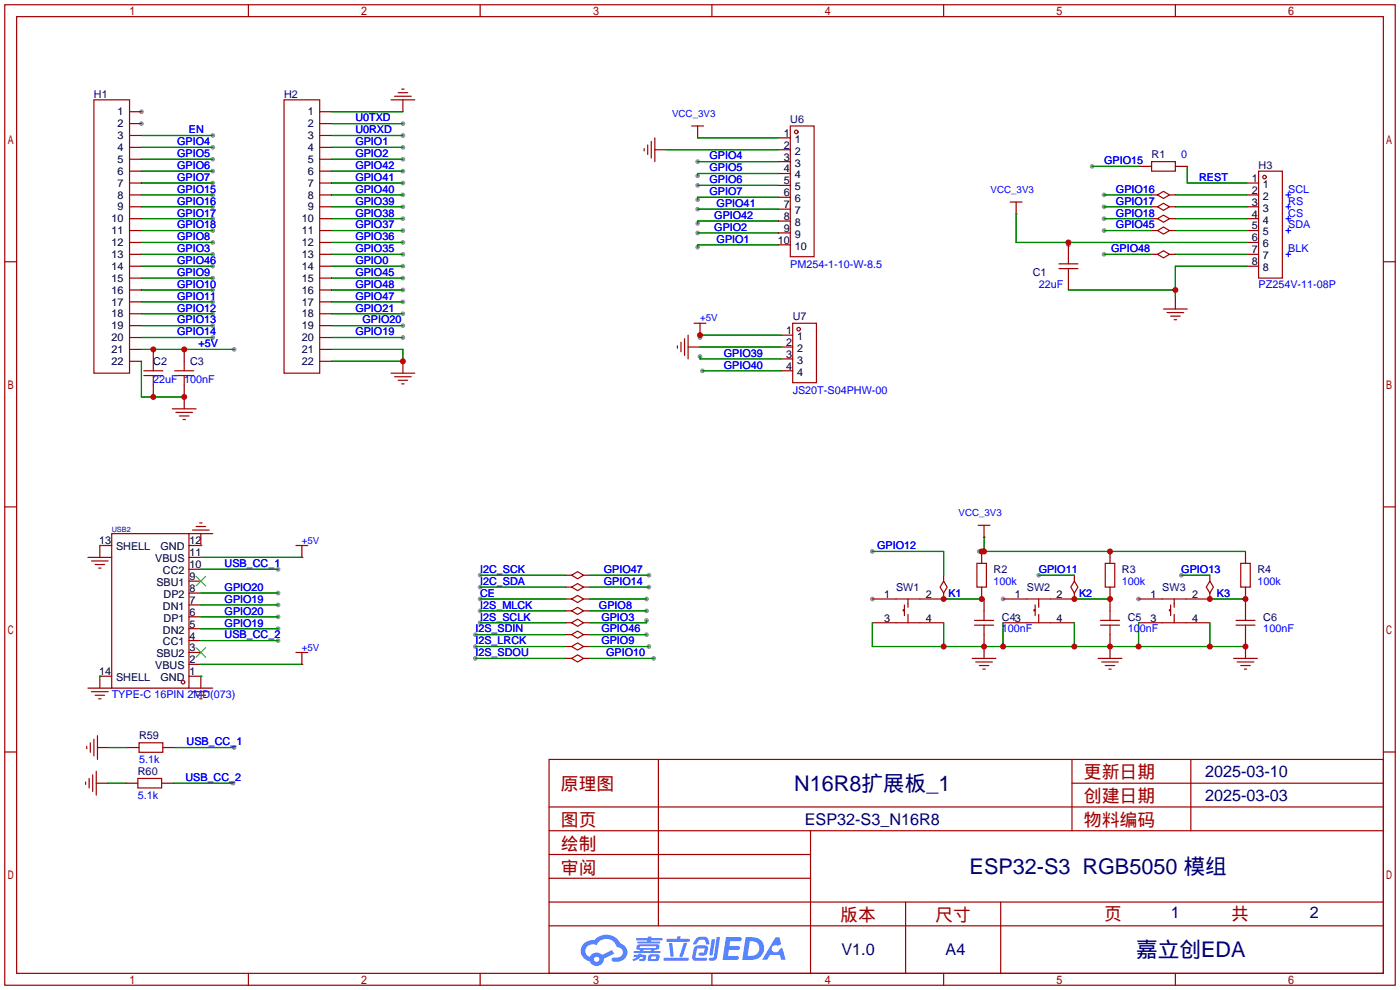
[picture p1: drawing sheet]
<svg xmlns="http://www.w3.org/2000/svg" width="299mm" height="212mm" viewBox="0 0 299 212" stroke-linecap="round" stroke-linejoin="round" font-family="sans-serif">
<g fill="#999">
<circle cx="30.2" cy="23.9" r=".51"/>
<circle cx="30.2" cy="26.4" r=".51"/>
<circle cx="186.4" cy="128" r=".51"/>
<circle cx="214.4" cy="128" r=".51"/>
<circle cx="243.3" cy="128" r=".51"/>
<circle cx="86.1" cy="72.1" r=".51"/>
<circle cx="86.1" cy="69.6" r=".51"/>
<circle cx="86.1" cy="67.1" r=".51"/>
<circle cx="86.1" cy="64.5" r=".51"/>
<circle cx="86.1" cy="62" r=".51"/>
<circle cx="86.1" cy="59.4" r=".51"/>
<circle cx="86.1" cy="56.9" r=".51"/>
<circle cx="86.1" cy="54.4" r=".51"/>
<circle cx="86.1" cy="51.8" r=".51"/>
<circle cx="86.1" cy="49.3" r=".51"/>
<circle cx="86.1" cy="46.7" r=".51"/>
<circle cx="86.1" cy="44.2" r=".51"/>
<circle cx="86.1" cy="41.7" r=".51"/>
<circle cx="86.1" cy="39.1" r=".51"/>
<circle cx="86.1" cy="36.6" r=".51"/>
<circle cx="86.1" cy="34" r=".51"/>
<circle cx="86.1" cy="31.5" r=".51"/>
<circle cx="86.1" cy="29" r=".51"/>
<circle cx="86.1" cy="26.4" r=".51"/>
<circle cx="45.5" cy="72.1" r=".51"/>
<circle cx="45.5" cy="69.6" r=".51"/>
<circle cx="45.5" cy="67.1" r=".51"/>
<circle cx="45.5" cy="64.5" r=".51"/>
<circle cx="45.5" cy="62" r=".51"/>
<circle cx="45.5" cy="59.4" r=".51"/>
<circle cx="45.5" cy="56.9" r=".51"/>
<circle cx="45.5" cy="54.4" r=".51"/>
<circle cx="45.5" cy="51.8" r=".51"/>
<circle cx="45.5" cy="49.3" r=".51"/>
<circle cx="45.5" cy="46.7" r=".51"/>
<circle cx="45.5" cy="44.2" r=".51"/>
<circle cx="45.5" cy="41.7" r=".51"/>
<circle cx="45.5" cy="39.1" r=".51"/>
<circle cx="45.5" cy="36.6" r=".51"/>
<circle cx="45.5" cy="34" r=".51"/>
<circle cx="45.5" cy="31.5" r=".51"/>
<circle cx="45.5" cy="29" r=".51"/>
<circle cx="209.3" cy="117.9" r=".51"/>
<circle cx="50" cy="74.7" r=".51"/>
<circle cx="252.5" cy="122.9" r=".51"/>
<circle cx="222" cy="122.9" r=".51"/>
<circle cx="186.4" cy="117.9" r=".51"/>
<circle cx="236" cy="54.4" r=".51"/>
<circle cx="236" cy="49.3" r=".51"/>
<circle cx="236" cy="46.7" r=".51"/>
<circle cx="236" cy="44.2" r=".51"/>
<circle cx="236" cy="41.7" r=".51"/>
<circle cx="233.4" cy="35.6" r=".51"/>
<circle cx="228.3" cy="52.3" r=".51"/>
<circle cx="149.1" cy="34.5" r=".51"/>
<circle cx="149.1" cy="37.6" r=".51"/>
<circle cx="149.1" cy="39.6" r=".51"/>
<circle cx="149.1" cy="42.7" r=".51"/>
<circle cx="149.1" cy="44.7" r=".51"/>
<circle cx="149.1" cy="47.8" r=".51"/>
<circle cx="149.1" cy="49.8" r=".51"/>
<circle cx="149.1" cy="52.8" r=".51"/>
<circle cx="149.6" cy="72.1" r=".51"/>
<circle cx="149.6" cy="76.2" r=".51"/>
<circle cx="150.1" cy="79.2" r=".51"/>
<circle cx="59.4" cy="126.7" r=".51"/>
<circle cx="59.4" cy="129.3" r=".51"/>
<circle cx="59.4" cy="131.8" r=".51"/>
<circle cx="59.4" cy="134.4" r=".51"/>
<circle cx="59.4" cy="121.7" r=".51"/>
<circle cx="59.4" cy="136.9" r=".51"/>
<circle cx="50" cy="159.8" r=".51"/>
<circle cx="49.8" cy="167.4" r=".51"/>
<circle cx="102.6" cy="133.1" r=".51"/>
<circle cx="102.6" cy="128" r=".51"/>
<circle cx="102.6" cy="125.5" r=".51"/>
<circle cx="102.6" cy="122.9" r=".51"/>
<circle cx="102.6" cy="130.6" r=".51"/>
<circle cx="101.6" cy="135.6" r=".51"/>
<circle cx="101.6" cy="138.2" r=".51"/>
<circle cx="101.6" cy="140.7" r=".51"/>
<circle cx="138.7" cy="122.9" r=".51"/>
<circle cx="138.7" cy="125.5" r=".51"/>
<circle cx="138.2" cy="128" r=".51"/>
<circle cx="138.2" cy="130.6" r=".51"/>
<circle cx="138.2" cy="132.6" r=".51"/>
<circle cx="138.7" cy="138.2" r=".51"/>
<circle cx="139.7" cy="140.7" r=".51"/>
<circle cx="138.2" cy="135.6" r=".51"/>
</g>
<g fill="none" stroke="#a10000" stroke-width=".25">
<path d="M1 1h297.2v209.6h-297.2zM3.6 3.6h292.1v204.4h-292.1zM53.1 1v2.6M102.6 1v2.6M152.1 1v2.6M201.7 1v2.6M251.2 1v2.6M1 55.9h2.6M295.7 55.9h2.5M1 108.3h2.6M295.7 108.3h2.5M1 160.7h2.6"/>
<path d="M117.3 162.3h178.4v45.7h-178.4zM117.3 177.5h178.4M117.3 172.5h178.4M140.7 162.3v35.6M173.2 177.5v30.5M229.1 162.3v15.2M229.1 167.4h66.6M254.5 162.3v15.2M295.7 160.7h2.5M117.3 182.6h55.9M117.3 197.9h178.4M117.3 192.8h178.4"/>
<path d="M117.3 187.7h55.9M193.5 192.8v15.2M213.9 192.8v15.2M53.1 208v2.6M102.6 208v2.6M152.1 208v2.6M201.7 208v2.6M251.2 208v2.6"/>
</g>
<g fill="#5487ff">
<path d="M155.2 200.3h2.6a.48 .48 0 0 1 .7 .4 .48 .48 0 0 1-.6 .4h-1.8l-.2 1.1h1.9a.43 .43 0 0 1 .4 .4 .43 .43 0 0 1-.5 .4h-1.9l-.2 1.3h1.7a.45 .45 0 0 1 .5 .2 .45 .45 0 0 1-.1 .6h-3.3z"/>
<path d="M165.7 200.3h.9l.4 1.5-.8 .3a.84 .84 0 0 0-1.2 .3 .84 .84 0 0 0 .4 1.1 .84 .84 0 0 0 1.1-.4l.1-.2 .6-.3 .7 2.5h-1l-.2-1h-2.1l-.6 1h-1.1z"/>
<path d="M152.1 200.8h.7l-.5 3.1a.36 .36 0 0 1-.3 .3 .36 .36 0 0 1-.4-.3z"/>
<path d="M153.2 200.2h.7l-.6 4.3a1.13 1.13 0 0 1-1.8 .6l.2-.4h.7l.2-.2z"/>
<path d="M148.9 200.6l.6-.4h1a.77 .77 0 0 1 .9 .5l.3 1-.2 .2h-.5l-.3-.9-.2-.2-1 .1-.7 1-.6-.1-.1-.2z"/>
<path d="M148.4 202.4l.6-.3h1.7a.81 .81 0 0 1 .7 .5 .81 .81 0 0 1-.2 .8 .81 .81 0 0 1-.9 .8h-.7a.32 .32 0 0 1-.3-.3 .32 .32 0 0 1 .4-.3h.7l.2-.9-1.6 .1-.4 1.8 2.2 .1a.32 .32 0 0 1 .3 .4 .32 .32 0 0 1-.4 .2h-2.2l-.5-.3-.1-.5z"/>
<path d="M141.9 204.7h5a.33 .33 0 0 1 .3 .3 .33 .33 0 0 1-.3 .3h-4.9l-.2-.1z"/>
<path d="M146.1 201.5h.8l-.7 2a.98 .98 0 0 1-.7 1.1l-.3-.3z"/>
<path d="M143 201.6h.7l.3 2.5a.34 .34 0 0 1-.3 .4 .34 .34 0 0 1-.4-.3z"/>
<path d="M142.5 200.7h2.1l.3-.6h.6l-.1 .6h1.7a.32 .32 0 0 1 .4 .3 .32 .32 0 0 1-.4 .3h-4.5l-.2-.2z"/>
<path d="M135.5 204.1h.9l.1-.3h.6v.3h.8a.82 .82 0 0 1-.5 1.3h-.8v-.4l.7-.1 .1-.3a.68 .68 0 0 0-1 .4l-1.1 .4-.1-.4 .9-.5h-.7z"/>
<path d="M136 200.5h2.4l.1-.3h.7v.3h2.2l.2 .3-.2 .2h-2.3v.2h1.8l.2 .3-.2 .1h-4.5l-.1-.4h2l.1-.2h-2.3l-.1-.2z"/>
<path d="M159.4 200.3l-.8 4.9h1.7a2.5 2.5 0 0 0 3-2.5 2.5 2.5 0 0 0-3.1-2.4zM160.3 201.1a1.61 1.61 0 0 1 2 1.5 1.61 1.61 0 0 1-1.8 1.7h-.7z"/>
<path d="M136.2 202a.55 .55 0 0 0-.2 .8 .55 .55 0 0 0 .7 .2l.1 .3h-1.3v.3l5.4 .1 .3-.2-.2-.2h-1.2l.2-.3a.7 .7 0 0 0 .8-.3 .7 .7 0 0 0 0-.8l-4.2-.1zM136.8 202.3l3.3-.1 .1 .1-.2 .3h-3.2zM137.5 203h1.7l-.2 .3h-1.4z"/>
<path d="M138.6 204.2a1.05 1.05 0 0 0 0 1.2 2.91 2.91 0 0 0 2.2-.2 .98 .98 0 0 0 0-1.2h-1.6zM139.2 204.5l.9-.1 .1 .4-.2 .2-.8-.1z"/>
<path d="M124.9 201.6a2.23 2.23 0 0 0-.7 2.3 2.23 2.23 0 0 0 1.8 1.6 1.58 1.58 0 0 0 1.8 .9 1.58 1.58 0 0 0 1.3-1.5l2.2-1.1-.5-.7-2.1 1a1.65 1.65 0 0 0-2.7 .4 1.45 1.45 0 0 1-.8-1.9 1.45 1.45 0 0 1 2-.7l.3 .1a2.3 2.3 0 0 1 2.3-1.3 2.3 2.3 0 0 1 2 1.7 1.12 1.12 0 0 1 1.3 1 1.12 1.12 0 0 1-1.1 1.2h-.7a.45 .45 0 0 0-.6 .4 .45 .45 0 0 0 .5 .5 2.21 2.21 0 0 0 2.2-.5 2.21 2.21 0 0 0 .5-2.3 2.13 2.13 0 0 0-1.3-1.1 3.3 3.3 0 0 0-5.6-.7l-1.1 .1zM127 205a.57 .57 0 0 1 1.1 0 .57 .57 0 0 1-1.1 0z"/>
</g>
<g fill="none" stroke="#008700" stroke-width=".25">
<path d="M30.2 39.1h15.3M30.2 36.6h15.3M30.2 34h15.3M30.2 31.5h15.3M30.2 29h15.3M70.9 39.1h15.2M70.9 36.6h15.2M70.9 34h15.2M70.9 31.5h15.2M70.9 29h15.2M70.9 26.4h15.2M70.9 23.9h15.2"/>
<path d="M142.5 32h23.9M149.1 34.5h17.3M149.1 39.6h17.3M149.1 29.5h17.3M166.4 37.1h-17.3v.5M233.4 35.6h10.2M253.7 35.6v3.5h12.7M30.2 59.4h15.3M30.2 56.9h15.3M30.2 54.4h15.3M30.2 51.8h15.3M30.2 49.3h15.3"/>
<path d="M30.2 46.7h15.3M30.2 44.2h15.3M30.2 41.7h15.3M70.9 59.4h15.2M70.9 56.9h15.2M70.9 54.4h15.2M70.9 51.8h15.2M70.9 49.3h15.2M70.9 46.7h15.2M70.9 44.2h15.2M70.9 41.7h15.2M149.1 44.7h17.3"/>
<path d="M149.1 49.8h17.3M166.4 42.2h-17.3v.5M166.4 47.2h-17.3v.6M166.4 52.3h-17.3v.5M217.2 45.7v6.1h49.2M228.3 51.8v.5M236 54.4h10.1M236 49.3h10.1M236 46.7h10.1M236 44.2h10.1M236 41.7h10.1M251.2 54.4h15.2"/>
<path d="M251.2 49.3h15.2M251.2 46.7h15.2M251.2 44.2h15.2M251.2 41.7h15.2M266.4 56.9h-15.2v6.6M30.2 74.7h19.8M30.2 72.1h15.3M30.2 69.6h15.3M30.2 67.1h15.3M30.2 64.5h15.3M30.2 62h15.3M30.2 77.2v7.6h9.2"/>
<path d="M70.9 74.7h15.2v2.5h-15.2M70.9 72.1h15.2M70.9 69.6h15.2M70.9 67.1h15.2M70.9 64.5h15.2M70.9 62h15.2M149.6 76.2v.5h17.3M149.6 74.2h17.3M150.1 79.2h16.8M166.9 71.6h-17.3v.5M228.3 62h22.9M21.3 116.6h.1"/>
<path d="M42.9 116.6h.1M42.9 119.1h21.6M186.4 117.9h15.3v5M209.3 117.9h56.9M210.4 114.8l-.1 3.1M42.9 126.7h16.5M42.9 129.3h16.5M42.9 131.8h16.5M42.9 134.4h16.5M42.9 121.7h16.5M42.9 136.9h16.5M101.6 138.2h19.3"/>
<path d="M101.6 135.6h19.3M102.6 128h18.3M102.6 122.9h18.3M102.6 133.1h18.3M102.6 125.5h18.3M102.6 130.6h18.3M126 138.2h12.7M126 128h12.2M126 122.9h12.7M126 125.5h12.7M126 130.6h12.2M126 135.6h12.2"/>
<path d="M138.2 132.6v.5h-12.2M186.4 133.1v5.1h79.8M201.7 133.1v5.1M201.7 128h8.6M214.4 133.1v5.1M222 122.9h7.6M229.6 133.1v5.1M229.6 128h7.6M243.3 133.1v5.1M252.5 122.9h6.1M258.6 133.1v5.1M258.6 128h7.6"/>
<path d="M21.3 144.5h.1M23.4 159.8h3.8M37.3 159.8h12.7M42.9 144.5h.1M42.9 142h21.6M101.6 140.7h19.3M126 140.7h13.7M23.1 167.4h3.8M37.1 167.4h12.7"/>
</g>
<g fill="none" stroke="#870000" stroke-width=".25">
<path d="M27.7 23.9h2.5M27.7 26.4h2.5M27.7 29h2.5M27.7 31.5h2.5M27.7 34h2.5M27.7 36.6h2.5M27.7 39.1h2.5M68.3 23.9h2.6M68.3 26.4h2.6M68.3 29h2.6M68.3 31.5h2.6M68.3 34h2.6"/>
<path d="M68.3 36.6h2.6M68.3 39.1h2.6M86.1 21.3v2.6M140 32h2.5M149.1 29.5h.1M166.4 29.5h2.5M166.4 32h2.5M166.4 34.5h2.5M166.4 37.1h2.5M166.4 39.6h2.5M243.6 35.6h2.5M251.2 35.6h2.5"/>
<path d="M266.4 39.1h2.6M27.7 41.7h2.5M27.7 44.2h2.5M27.7 46.7h2.5M27.7 49.3h2.5M27.7 51.8h2.5M27.7 54.4h2.5M27.7 56.9h2.5M27.7 59.4h2.5M68.3 41.7h2.6M68.3 44.2h2.6M68.3 46.7h2.6"/>
<path d="M68.3 49.3h2.6M68.3 51.8h2.6M68.3 54.4h2.6M68.3 56.9h2.6M68.3 59.4h2.6M166.4 42.2h2.5M166.4 44.7h2.5M166.4 47.2h2.5M166.4 49.8h2.5M166.4 52.3h2.5M217.2 45.7h.1M228.3 51.8v2.6"/>
<path d="M228.3 59.4v2.6M246.1 41.7h1.3M246.1 44.2h1.3M246.1 46.7h1.3M246.1 49.3h1.3M246.1 54.4h1.3M249.9 41.7h1.3M249.9 44.2h1.3M249.9 46.7h1.3M249.9 49.3h1.3M249.9 54.4h1.3M266.4 41.7h2.6"/>
<path d="M266.4 44.2h2.6M266.4 46.7h2.6M266.4 49.3h2.6M266.4 51.8h2.6M266.4 54.4h2.6M266.4 56.9h2.6M27.7 62h2.5M27.7 64.5h2.5M27.7 67.1h2.5M27.7 69.6h2.5M27.7 72.1h2.5M27.7 74.7h2.5"/>
<path d="M27.7 77.2h2.5M32.8 74.7v2.5M39.4 74.7v2.5M68.3 62h2.6M68.3 64.5h2.6M68.3 67.1h2.6M68.3 69.6h2.6M68.3 72.1h2.6M68.3 74.7h2.6M68.3 77.2h2.6M86.1 77.2v2.6M147.1 74.2h2.5"/>
<path d="M149.6 71.6h.1M166.9 71.6h2.5M166.9 74.2h2.5M166.9 76.7h2.5M166.9 79.2h2.5M251.2 63.5v2.5M32.8 82.3v2.5M39.4 82.3v5.1M23.9 116.6h-2.6v2.5M40.4 119.1h2.5M42.9 114v2.6h-2.5M64.5 119.1h.1"/>
<path d="M209.8 117.9v2.5M210.3 114.8h.1M237.2 117.9v2.5M266.2 117.9v2.5M40.4 139.4h2.5M40.4 136.9h2.5M40.4 134.4h2.5M40.4 131.8h2.5M40.4 129.3h2.5M40.4 126.7h2.5M40.4 124.2h2.5M40.4 121.7h2.5"/>
<path d="M120.9 128h1.3M120.9 133.1h1.3M120.9 122.9h1.3M120.9 125.5h1.3M120.9 130.6h1.3M120.9 135.6h1.3M120.9 138.2h1.3M124.7 128h1.3M124.7 133.1h1.3M124.7 122.9h1.3M124.7 125.5h1.3M124.7 130.6h1.3"/>
<path d="M124.7 135.6h1.3M124.7 138.2h1.3M186.4 128h5.1M186.4 133.1h5.1M196.6 133.1h5.1M201.7 126.7v1.3h-5.1M201.7 122.9v1.3M209.8 125.5v2.5M210.3 128v2.6M210.3 135.6v5.1M214.4 128h5.1M214.4 133.1h5.1"/>
<path d="M224.5 133.1h5.1M229.6 126.7v1.3h-5.1M229.6 122.9v1.3M237.2 125.5v5.1M237.2 135.6v5.1M243.3 128h5.1M243.3 133.1h5.1M253.5 133.1h5.1M258.6 126.7v1.3h-5.1M258.6 122.9v1.3M266.2 125.5v5.1M266.2 135.6v5.1"/>
<path d="M20.8 159.8h2.6M23.9 144.5h-2.6v2.6M27.2 159.8h2.5M34.8 159.8h2.5M40.4 144.5h2.5v2.6M40.4 142h2.5M64.5 142h.1M120.9 140.7h1.3M124.7 140.7h1.3M20.6 167.4h2.5M26.9 167.4h2.6M34.5 167.4h2.6"/>
</g>
<g fill="none" stroke="#a10000" stroke-width=".25">
<path d="M85.1 19.8h2M85.9 19.1h.5M20.1 21.3h7.6v58.5h-7.6zM60.7 21.3h7.6v58.5h-7.6zM83.6 21.3h5M84.3 20.6h3.6M137.7 31.8v.5M138.4 31v2M139.2 30.2v3.6M140 29.5v5M147.8 26.9h2.6M149.1 26.9v2.6"/>
<path d="M168.9 26.9h5.1v28h-5.1zM246.1 34.5h5.1v2.1h-5.1zM269 36.6h5.1v22.8h-5.1zM215.9 43.2h2.5M217.2 43.2v2.5M226.3 57.4h4.1M226.3 56.4h4.1M228.3 54.4v2M228.3 57.4v2M247.4 54.4l1.3-.8 1.2 .8-1.2 .7zM247.4 49.3l1.3-.8 1.2 .8-1.2 .7zM247.4 46.7l1.3-.7 1.2 .7-1.2 .8z"/>
<path d="M247.4 44.2l1.3-.8 1.2 .8-1.2 .8zM247.4 41.7l1.3-.8 1.2 .8-1.2 .7zM30.7 79.2h4.1M32.8 77.2v2M37.3 79.2h4.1M39.4 77.2v2M83.6 79.8h5M144.8 73.9v.5M145.5 73.2v2M146.3 72.4v3.5M147.1 71.6v5.1M148.3 69.1h2.6"/>
<path d="M149.6 69.1v2.5M169.4 69.1h5.1v12.7h-5.1zM248.7 66h5M249.4 66.8h3.6M250.2 67.6h2M251 68.3h.5M30.7 80.3h4.1M32.8 80.3v2M36.8 87.4h5.1M37.3 80.3h4.1M37.6 88.1h3.5M38.4 88.9h2"/>
<path d="M39.1 89.7h.5M39.4 80.3v2M84.3 80.5h3.6M85.1 81.3h2M85.9 82h.5M18.8 119.1h5.1M19.6 119.9h3.5M23.9 114h16.5v33.1h-16.5zM40.4 114h5.1M41.1 113.3h3.6M41.9 112.5h2M42.7 111.8h.5"/>
<path d="M63.2 116.6h2.6M64.5 116.6v2.5M209 112.3h2.6M210.3 112.3v2.5M20.3 120.6h2.1M21.1 121.4h.5M63.2 139.4h2.6M64.5 139.4v2.6M122.2 122.9l1.2-.7 1.3 .7-1.3 .8zM122.2 125.5l1.2-.8 1.3 .8-1.3 .7zM122.2 128l1.2-.7 1.3 .7-1.3 .8zM122.2 130.6l1.2-.8 1.3 .8-1.3 .7z"/>
<path d="M122.2 133.1l1.2-.8 1.3 .8-1.3 .8zM122.2 135.6l1.2-.7 1.3 .7-1.3 .8zM122.2 138.2l1.2-.8 1.3 .8-1.3 .7zM191.5 128h5.1M191.5 133.1h5.1M193.3 130.3h-.3v.3h.3M193.3 129.3v2.3M194.1 128v1.8M194.1 131.3v1.8M201.7 124.2l.7 1.3-.7 1.2-.8-1.2zM208.3 133.6h4M208.3 132.6h4"/>
<path d="M208.8 120.4h2v5.1h-2zM210.3 130.6v2M210.3 133.6v2M219.5 128h5M219.5 133.1h5M221.2 130.3h-.2v.3h.2M221.2 129.3v2.3M222 128v1.8M222 131.3v1.8M229.6 124.2l.8 1.3-.8 1.2-.7-1.2zM235.2 133.6h4.1M235.2 132.6h4.1"/>
<path d="M236.2 120.4h2.1v5.1h-2.1zM237.2 130.6v2M237.2 133.6v2M248.4 128h5.1M248.4 133.1h5.1M250.2 130.3h-.3v.3h.3M250.2 129.3v2.3M251 128v1.8M251 131.3v1.8M258.6 124.2l.7 1.3-.7 1.2-.8-1.2zM264.2 133.6h4M264.2 132.6h4"/>
<path d="M265.2 120.4h2v5.1h-2zM266.2 130.6v2M266.2 133.6v2M18.5 159.5v.5M18.8 147.1h5.1M19.3 158.8v2M19.6 147.8h3.5M20.1 158v3.5M20.3 148.6h2.1M20.8 157.2v5.1M21.1 149.4h.5M29.7 158.8h5.1v2h-5.1z"/>
<path d="M40.4 147.1h5.1M41.1 147.8h3.6M41.9 148.6h2M42.7 149.4h.5M122.2 140.7l1.2-.7 1.3 .7-1.3 .8zM207.8 140.7h5.1M208.5 141.5h3.6M209.3 142.2h2M210.1 143h.5M234.7 140.7h5.1M235.5 141.5h3.5M236.2 142.2h2.1"/>
<path d="M237 143h.5M263.7 140.7h5M264.4 141.5h3.6M265.2 142.2h2M265.9 143h.5M18.3 167.1v.5M19 166.4v2M19.8 165.6v3.6M20.6 164.8v5.1M29.5 166.4h5v2h-5z"/>
<circle cx="170.2" cy="28.2" r=".38"/>
<circle cx="270.3" cy="37.8" r=".38"/>
<circle cx="170.7" cy="70.4" r=".38"/>
<circle cx="39.1" cy="145.8" r=".38"/>
</g>
<path d="M41.9 138.4l2 2.1M41.9 123.2l2 2M43.9 138.4l-2 2.1M43.9 123.2l-2 2" fill="none" stroke="#3c3" stroke-width=".25"/>
<path d="M274.8 41.7h1M274.8 44.2h1M274.8 46.7h1M274.8 49.3h1M274.8 54.4h1M275.3 41.1v1.1M275.3 43.7v1M275.3 46.2v1M275.3 48.8v1M275.3 53.8v1.1" fill="none" stroke="#00f" stroke-width=".25"/>
<g fill="#c00">
<circle cx="86.1" cy="77.2" r=".63"/>
<circle cx="32.8" cy="84.8" r=".63"/>
<circle cx="39.4" cy="84.8" r=".63"/>
<circle cx="210.3" cy="138.2" r=".63"/>
<circle cx="201.7" cy="138.2" r=".63"/>
<circle cx="214.4" cy="138.2" r=".63"/>
<circle cx="229.6" cy="138.2" r=".63"/>
<circle cx="237.2" cy="138.2" r=".63"/>
<circle cx="243.3" cy="138.2" r=".63"/>
<circle cx="258.6" cy="138.2" r=".63"/>
<circle cx="266.2" cy="138.2" r=".63"/>
<circle cx="266.2" cy="128" r=".63"/>
<circle cx="258.6" cy="128" r=".63"/>
<circle cx="237.2" cy="128" r=".63"/>
<circle cx="229.6" cy="128" r=".63"/>
<circle cx="209.8" cy="128" r=".63"/>
<circle cx="201.7" cy="128" r=".63"/>
<circle cx="209.8" cy="117.9" r=".63"/>
<circle cx="210.3" cy="117.9" r=".63"/>
<circle cx="237.2" cy="117.9" r=".63"/>
<circle cx="32.8" cy="74.7" r=".63"/>
<circle cx="39.4" cy="74.7" r=".63"/>
<circle cx="251.2" cy="62" r=".63"/>
<circle cx="228.3" cy="51.8" r=".63"/>
<circle cx="149.6" cy="71.6" r=".63"/>
</g>
<g font-size="4.6" fill="#000080">
<text x="169.8" y="169">N16R8扩展板_1</text>
<text x="207.2" y="186.8">ESP32-S3 RGB5050 模组</text>
<text x="242.8" y="204.6">嘉立创EDA</text>
</g>
<g font-size="3.8" fill="#a00000">
<text x="231.6" y="166.4">更新日期</text>
<text x="119.9" y="168.9">原理图</text>
<text x="231.6" y="171.5">创建日期</text>
<text x="119.9" y="176.5">图页</text>
<text x="231.6" y="176.5">物料编码</text>
<text x="119.9" y="181.6">绘制</text>
<text x="119.9" y="186.7">审阅</text>
<text x="179.6" y="196.9">版本</text>
<text x="199.9" y="196.9">尺寸</text>
<text x="236" y="196.6">页</text>
<text x="263.1" y="196.6">共</text>
</g>
<g font-size="3.5" fill="#000080">
<text x="257.6" y="166.1">2025-03-10</text>
<text x="257.6" y="171.1">2025-03-03</text>
<text x="172" y="176.2">ESP32-S3_N16R8</text>
<text x="250.2" y="196.3">1</text>
<text x="280" y="196.3">2</text>
<text x="179.8" y="204.2">V1.0</text>
<text x="202.1" y="204.2">A4</text>
</g>
<g font-size="2.3" fill="#000080">
<text x="20.1" y="20.9">H1</text>
<text x="60.7" y="20.9">H2</text>
<text x="168.9" y="26.2">U6</text>
<text x="246.1" y="33.8">R1</text>
<text x="269" y="36.1">H3</text>
<text x="220.7" y="59">C1</text>
<text x="169.4" y="68.4">U7</text>
<text x="32.8" y="78">C2</text>
<text x="40.6" y="78">C3</text>
<text x="212.3" y="122.5">R2</text>
<text x="239.8" y="122.5">R3</text>
<text x="268.7" y="122.5">R4</text>
<text x="191.5" y="126.3">SW1</text>
<text x="219.5" y="126.3">SW2</text>
<text x="248.4" y="126.3">SW3</text>
<text x="214.1" y="132.6">C43</text>
<text x="241" y="132.6">C5</text>
<text x="270" y="132.6">C6</text>
<text x="29.7" y="158">R59</text>
<text x="29.5" y="165.7">R60</text>
</g>
<g font-size="2.3">
<text x="25.1" y="24.7">1</text>
<text x="25.1" y="27.2">2</text>
<text x="25.1" y="29.7">3</text>
<text x="65.8" y="24.7">1</text>
<text x="65.8" y="27.2">2</text>
<text x="65.8" y="29.7">3</text>
<text x="167.5" y="29.2">1</text>
<text x="25.1" y="32.3">4</text>
<text x="25.1" y="34.8">5</text>
<text x="65.8" y="32.3">4</text>
<text x="65.8" y="34.8">5</text>
<text x="167.5" y="31.8">2</text>
<text x="167.5" y="34.3">3</text>
<text x="169.8" y="30.5">1</text>
<text x="169.8" y="33">2</text>
<text x="169.8" y="35.6">3</text>
<text x="25.1" y="37.4">6</text>
<text x="25.1" y="39.9">7</text>
<text x="65.8" y="37.4">6</text>
<text x="65.8" y="39.9">7</text>
<text x="167.5" y="36.9">4</text>
<text x="167.5" y="39.4">5</text>
<text x="167.5" y="41.9">6</text>
<text x="169.8" y="38.1">4</text>
<text x="169.8" y="40.7">5</text>
<text x="267.6" y="38.9">1</text>
<text x="267.6" y="41.4">2</text>
<text x="269.9" y="40.2">1</text>
<text x="23.8" y="47.5">10</text>
<text x="25.1" y="42.4">8</text>
<text x="25.1" y="45">9</text>
<text x="64.5" y="47.5">10</text>
<text x="65.8" y="42.4">8</text>
<text x="65.8" y="45">9</text>
<text x="167.5" y="44.5">7</text>
<text x="167.5" y="47">8</text>
<text x="169.8" y="43.2">6</text>
<text x="169.8" y="45.7">7</text>
<text x="267.6" y="44">3</text>
<text x="267.6" y="46.5">4</text>
<text x="269.9" y="42.7">2</text>
<text x="269.9" y="45.2">3</text>
<text x="269.9" y="47.8">4</text>
<text x="23.8" y="50.1">11</text>
<text x="23.8" y="52.6">12</text>
<text x="64.5" y="50.1">11</text>
<text x="64.5" y="52.6">12</text>
<text x="166.2" y="52.1">10</text>
<text x="167.5" y="49.6">9</text>
<text x="169.8" y="48.3">8</text>
<text x="169.8" y="50.8">9</text>
<text x="169.8" y="53.4">10</text>
<text x="267.6" y="49">5</text>
<text x="267.6" y="51.6">6</text>
<text x="269.9" y="50.3">5</text>
<text x="269.9" y="52.9">6</text>
<text x="23.8" y="55.1">13</text>
<text x="23.8" y="57.7">14</text>
<text x="64.5" y="55.1">13</text>
<text x="64.5" y="57.7">14</text>
<text x="267.6" y="54.1">7</text>
<text x="267.6" y="56.7">8</text>
<text x="269.9" y="55.4">7</text>
<text x="269.9" y="57.9">8</text>
<text x="23.8" y="60.2">15</text>
<text x="23.8" y="62.8">16</text>
<text x="23.8" y="65.3">17</text>
<text x="64.5" y="60.2">15</text>
<text x="64.5" y="62.8">16</text>
<text x="64.5" y="65.3">17</text>
<text x="23.8" y="67.8">18</text>
<text x="23.8" y="70.4">19</text>
<text x="64.5" y="67.8">18</text>
<text x="64.5" y="70.4">19</text>
<text x="168" y="71.4">1</text>
<text x="23.8" y="72.9">20</text>
<text x="23.8" y="75.5">21</text>
<text x="64.5" y="72.9">20</text>
<text x="64.5" y="75.5">21</text>
<text x="168" y="73.9">2</text>
<text x="168" y="76.5">3</text>
<text x="170.4" y="72.7">1</text>
<text x="170.4" y="75.2">2</text>
<text x="170.4" y="77.7">3</text>
<text x="23.8" y="78">22</text>
<text x="64.5" y="78">22</text>
<text x="168" y="79">4</text>
<text x="170.4" y="80.3">4</text>
<text x="21.2" y="116.4">13</text>
<text x="24.8" y="117.6">SHELL</text>
<text x="34.3" y="117.6">GND</text>
<text x="40.5" y="118.9">11</text>
<text x="40.5" y="116.4">12</text>
<text x="33.2" y="120.2">VBUS</text>
<text x="33.4" y="125.2">SBU1</text>
<text x="34.8" y="122.7">CC2</text>
<text x="40.5" y="124">9</text>
<text x="40.5" y="121.4">10</text>
<text x="34.8" y="130.3">DN1</text>
<text x="35" y="127.8">DP2</text>
<text x="40.5" y="131.6">6</text>
<text x="40.5" y="129.1">7</text>
<text x="40.5" y="126.5">8</text>
<text x="189" y="127.8">1</text>
<text x="197.9" y="127.8">2</text>
<text x="216.9" y="127.8">1</text>
<text x="225.8" y="127.8">2</text>
<text x="245.9" y="127.8">1</text>
<text x="254.8" y="127.8">2</text>
<text x="34.8" y="137.9">CC1</text>
<text x="34.8" y="135.4">DN2</text>
<text x="35" y="132.9">DP1</text>
<text x="40.5" y="136.7">4</text>
<text x="40.5" y="134.1">5</text>
<text x="189" y="132.9">3</text>
<text x="197.9" y="132.9">4</text>
<text x="225.8" y="132.9">4</text>
<text x="245.9" y="132.9">3</text>
<text x="254.8" y="132.9">4</text>
<text x="33.2" y="143">VBUS</text>
<text x="33.4" y="140.5">SBU2</text>
<text x="40.5" y="141.8">2</text>
<text x="40.5" y="139.2">3</text>
<text x="21.2" y="144.3">14</text>
<text x="24.8" y="145.6">SHELL</text>
<text x="34.3" y="145.6">GND</text>
<text x="40.5" y="144.3">1</text>
</g>
<g font-size="2.3" fill="#00f">
<text x="40.4" y="28.5">EN</text>
<text x="75.9" y="28.5">U0RXD</text>
<text x="75.9" y="26">U0TXD</text>
<text x="37.8" y="33.6">GPIO5</text>
<text x="37.8" y="31">GPIO4</text>
<text x="75.9" y="33.6">GPIO2</text>
<text x="75.9" y="31">GPIO1</text>
<text x="151.6" y="34.1">GPIO4</text>
<text x="236" y="35.1">GPIO15</text>
<text x="252.5" y="33.8">0</text>
<text x="37.8" y="41.2">GPIO15</text>
<text x="37.8" y="38.7">GPIO7</text>
<text x="37.8" y="36.1">GPIO6</text>
<text x="75.9" y="41.2">GPIO40</text>
<text x="75.9" y="38.7">GPIO41</text>
<text x="75.9" y="36.1">GPIO42</text>
<text x="151.6" y="36.6">GPIO5</text>
<text x="151.6" y="39.2">GPIO6</text>
<text x="151.6" y="41.7">GPIO7</text>
<text x="238.5" y="41.2">GPIO16</text>
<text x="256.3" y="38.7">REST</text>
<text x="275.3" y="41.2">SCL</text>
<text x="37.8" y="46.3">GPIO17</text>
<text x="37.8" y="43.7">GPIO16</text>
<text x="75.9" y="46.3">GPIO38</text>
<text x="75.9" y="43.7">GPIO39</text>
<text x="152.7" y="46.8">GPIO42</text>
<text x="153.2" y="44.2">GPIO41</text>
<text x="238.5" y="46.3">GPIO18</text>
<text x="238.5" y="43.7">GPIO17</text>
<text x="275.3" y="43.7">RS</text>
<text x="275.3" y="46.3">CS</text>
<text x="37.8" y="53.9">GPIO3</text>
<text x="37.8" y="51.4">GPIO8</text>
<text x="37.8" y="48.8">GPIO18</text>
<text x="75.9" y="53.9">GPIO35</text>
<text x="75.9" y="51.4">GPIO36</text>
<text x="75.9" y="48.8">GPIO37</text>
<text x="152.7" y="49.3">GPIO2</text>
<text x="153.2" y="51.9">GPIO1</text>
<text x="237.5" y="53.9">GPIO48</text>
<text x="238.5" y="48.8">GPIO45</text>
<text x="275.3" y="48.8">SDA</text>
<text x="275.3" y="53.9">BLK</text>
<text x="37.8" y="59">GPIO9</text>
<text x="37.8" y="56.4">GPIO46</text>
<text x="75.9" y="59">GPIO45</text>
<text x="75.9" y="56.4">GPIO0</text>
<text x="168.9" y="57.2">PM254-1-10-W-8.5</text>
<text x="37.8" y="64.1">GPIO11</text>
<text x="37.8" y="61.5">GPIO10</text>
<text x="75.9" y="64.1">GPIO47</text>
<text x="75.9" y="61.5">GPIO48</text>
<text x="222" y="61.5">22uF</text>
<text x="269" y="61.5">PZ254V-11-08P</text>
<text x="37.8" y="71.7">GPIO14</text>
<text x="37.8" y="69.1">GPIO13</text>
<text x="37.8" y="66.6">GPIO12</text>
<text x="75.9" y="71.7">GPIO19</text>
<text x="75.9" y="66.6">GPIO21</text>
<text x="77.5" y="69.1">GPIO20</text>
<text x="42.4" y="74.2">+5V</text>
<text x="154.7" y="76.2">GPIO39</text>
<text x="32.8" y="81.8">22uF</text>
<text x="39.4" y="81.8">100nF</text>
<text x="154.7" y="78.8">GPIO40</text>
<text x="169.4" y="84.1">JS20T-S04PHW-00</text>
<text x="187.5" y="117.4">GPIO12</text>
<text x="48" y="121.2">USB_CC_1</text>
<text x="102.6" y="125">I2C_SDA</text>
<text x="102.6" y="122.5">I2C_SCK</text>
<text x="129" y="122.5">GPIO47</text>
<text x="129" y="125">GPIO14</text>
<text x="212.3" y="125">100k</text>
<text x="222" y="122.5">GPIO11</text>
<text x="239.8" y="125">100k</text>
<text x="252.5" y="122.5">GPIO13</text>
<text x="268.7" y="125">100k</text>
<text x="48" y="126.3">GPIO20</text>
<text x="48" y="128.8">GPIO19</text>
<text x="48" y="131.4">GPIO20</text>
<text x="102.6" y="127.6">CE</text>
<text x="102.6" y="130.1">I2S_MLCK</text>
<text x="128" y="130.1">GPIO8</text>
<text x="202.7" y="127.6">K1</text>
<text x="230.6" y="127.6">K2</text>
<text x="260.1" y="127.6">K3</text>
<text x="48" y="133.9">GPIO19</text>
<text x="48" y="136.4">USB_CC_2</text>
<text x="101.6" y="135.2">I2S_SDIN</text>
<text x="101.6" y="137.7">I2S_LRCK</text>
<text x="102.6" y="132.6">I2S_SCLK</text>
<text x="128.5" y="132.6">GPIO3</text>
<text x="128.5" y="137.7">GPIO9</text>
<text x="128.5" y="135.2">GPIO46</text>
<text x="214.1" y="135.2">100nF</text>
<text x="241" y="135.2">100nF</text>
<text x="270" y="135.2">100nF</text>
<text x="101.6" y="140.3">I2S_SDOU</text>
<text x="129.5" y="140.3">GPIO10</text>
<text x="23.9" y="149.1">TYPE-C 16PIN 2MD(073)</text>
<text x="39.9" y="159.3">USB_CC_1</text>
<text x="29.7" y="163.1">5.1k</text>
<text x="39.6" y="166.9">USB_CC_2</text>
<text x="29.5" y="170.7">5.1k</text>
</g>
<g font-size="2.1" fill="#00f">
<text x="143.6" y="25">VCC_3V3</text>
<text x="211.7" y="41.2">VCC_3V3</text>
<text x="149.6" y="68.7">+5V</text>
<text x="204.9" y="110.3">VCC_3V3</text>
<text x="64.5" y="116.2">+5V</text>
<text x="64.5" y="139">+5V</text>
</g>
<text font-size="1.6" fill="#000080" x="23.9" y="113.7">USB2</text>
</svg>
